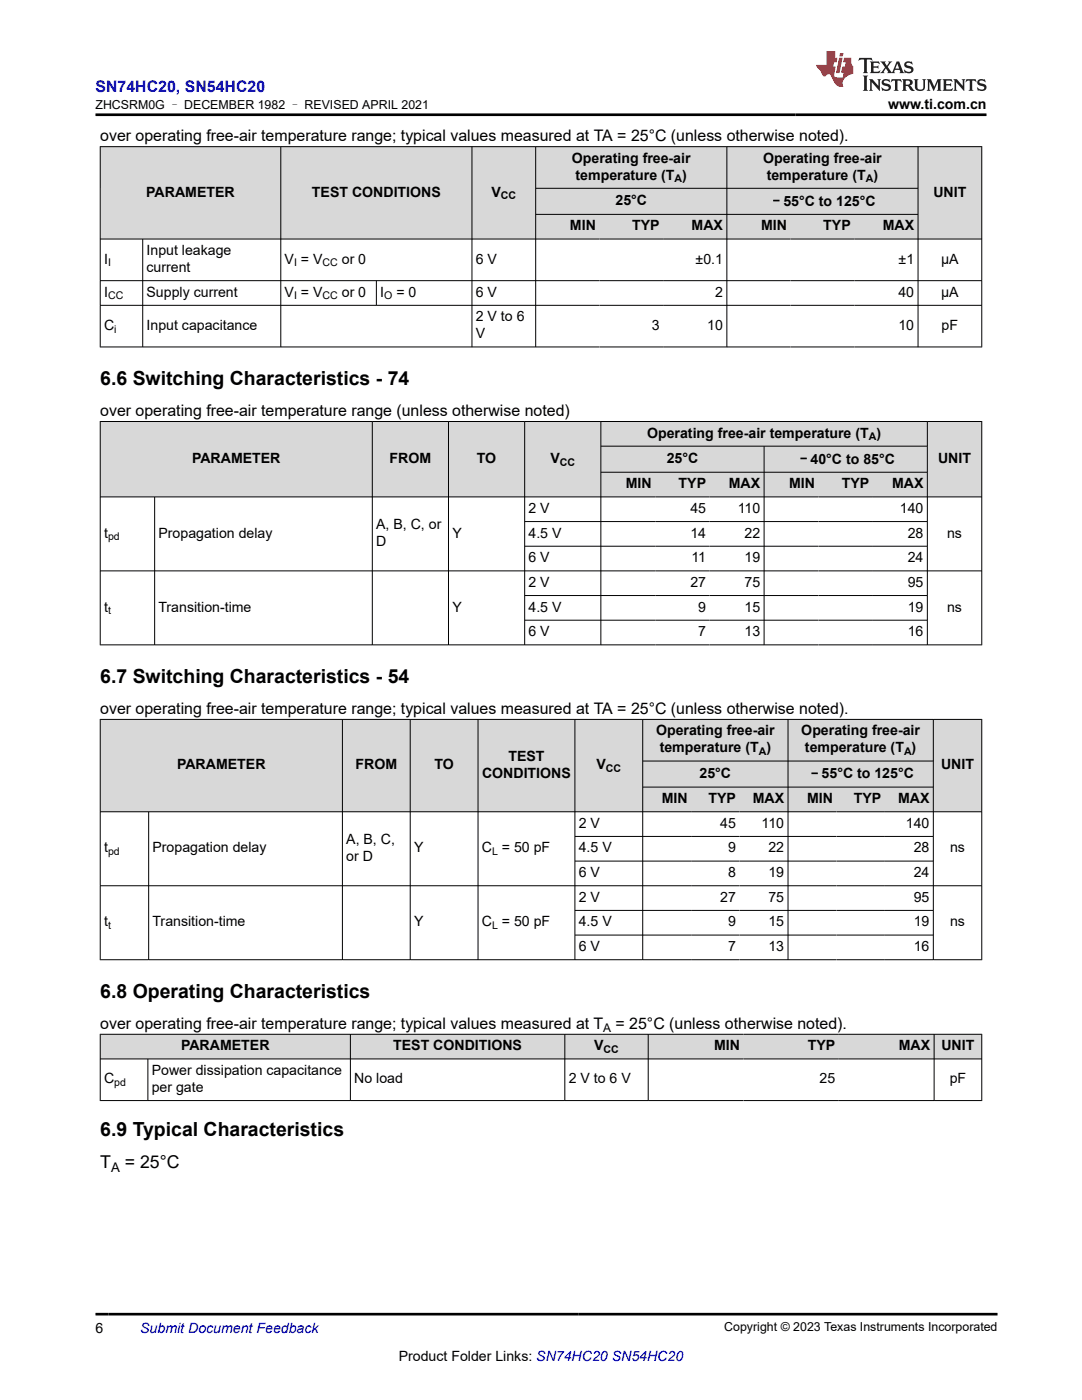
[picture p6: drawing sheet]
<svg xmlns="http://www.w3.org/2000/svg" width="216mm" height="279mm" viewBox="0 0 216 279" stroke-linecap="round" stroke-linejoin="round" font-family="sans-serif">
<g fill="#d8d8d8">
<path d="M20 29.3h175.9v8.3h-175.9z" fill-rule="evenodd"/>
<path d="M20.1 29.3h35.9v18.3h-35.9z" fill-rule="evenodd"/>
<path d="M56.1 29.3h38v18.3h-38z" fill-rule="evenodd"/>
<path d="M94.2 29.3h12.6v18.3h-12.6z" fill-rule="evenodd"/>
<path d="M107 29.3h38v8.2h-38z" fill-rule="evenodd"/>
<path d="M145.1 29.3h38v8.2h-38z" fill-rule="evenodd"/>
<path d="M183.2 29.3h12.6v18.3h-12.6z" fill-rule="evenodd"/>
<path d="M107 37.6h38v5.1h-38z" fill-rule="evenodd"/>
<path d="M145.1 37.6h38v5.1h-38z" fill-rule="evenodd"/>
<path d="M107 42.8h12.6v4.8h-12.6z" fill-rule="evenodd"/>
<path d="M119.6 42.8h12.7v4.8h-12.7z" fill-rule="evenodd"/>
<path d="M132.3 42.8h12.7v4.8h-12.7z" fill-rule="evenodd"/>
<path d="M145.1 42.8h12.7v4.8h-12.7z" fill-rule="evenodd"/>
<path d="M157.8 42.8h12.7v4.8h-12.7z" fill-rule="evenodd"/>
<path d="M170.5 42.8h12.6v4.8h-12.6z" fill-rule="evenodd"/>
</g>
<g fill="none" stroke="#000" stroke-width=".2">
<path d="M19.9 29.3h176.1M20 29.2v40.1M56 29.2v40.1M94.2 29.2v40.1M106.9 29.2v40.1M106.9 37.6h76.3M145 29.2v40.1M183.2 29.2v40.1M195.9 29.2v40.1M19.9 47.7h176.1M19.9 56h176.1M28.5 47.7v21.6"/>
<path d="M75.1 56v5M106.9 42.8h76.3M19.9 60.9h176.1M19.9 69.2h176.1"/>
</g>
<g fill="#d8d8d8">
<path d="M20 84.1h175.9v4.9h-175.9z" fill-rule="evenodd"/>
<path d="M20.1 84.2h54.1v14.9h-54.1z" fill-rule="evenodd"/>
<path d="M74.4 84.2h15v14.9h-15z" fill-rule="evenodd"/>
<path d="M89.6 84.2h15v14.9h-15z" fill-rule="evenodd"/>
<path d="M104.8 84.2h15v14.9h-15z" fill-rule="evenodd"/>
<path d="M120 84.2h65v4.8h-65z" fill-rule="evenodd"/>
<path d="M185.1 84.2h10.7v14.9h-10.7z" fill-rule="evenodd"/>
<path d="M120 89.1h32.4v5.1h-32.4z" fill-rule="evenodd"/>
<path d="M152.5 89.1h32.5v5.1h-32.5z" fill-rule="evenodd"/>
<path d="M120 94.3h10.8v4.8h-10.8z" fill-rule="evenodd"/>
<path d="M130.8 94.3h10.8v4.8h-10.8z" fill-rule="evenodd"/>
<path d="M141.6 94.3h10.8v4.8h-10.8z" fill-rule="evenodd"/>
<path d="M152.5 94.3h10.8v4.8h-10.8z" fill-rule="evenodd"/>
<path d="M163.3 94.3h10.9v4.8h-10.9z" fill-rule="evenodd"/>
<path d="M174.2 94.3h10.8v4.8h-10.8z" fill-rule="evenodd"/>
</g>
<g fill="none" stroke="#000" stroke-width=".2">
<path d="M19.9 84.1h176.1M19.9 99.2h176.1M20 84.1v44.7M30.9 99.2v29.6M74.3 84.1v44.7M89.5 84.1v44.7M104.7 84.1v44.7M119.9 84.1v44.7M119.9 89h65.2M119.9 94.2h65.2M152.5 89v39.8M185 84.1v44.7"/>
<path d="M195.9 84.1v44.7M19.9 113.9h176.1M104.7 104.1h80.4M104.7 109h80.4M104.7 118.9h80.4M19.9 128.7h176.1M104.7 123.8h80.4"/>
</g>
<g fill="#d8d8d8">
<path d="M20 143.6h175.9v8.3h-175.9z" fill-rule="evenodd"/>
<path d="M20.1 143.6h48.2v18.3h-48.2z" fill-rule="evenodd"/>
<path d="M68.4 143.6h13.4v18.3h-13.4z" fill-rule="evenodd"/>
<path d="M81.9 143.6h13.4v18.3h-13.4z" fill-rule="evenodd"/>
<path d="M95.4 143.6h19.3v18.3h-19.3z" fill-rule="evenodd"/>
<path d="M114.8 143.6h13.4v18.3h-13.4z" fill-rule="evenodd"/>
<path d="M128.3 143.6h28.9v8.2h-28.9z" fill-rule="evenodd"/>
<path d="M157.3 143.6h28.9v8.2h-28.9z" fill-rule="evenodd"/>
<path d="M186.3 143.6h9.5v18.3h-9.5z" fill-rule="evenodd"/>
<path d="M128.3 151.9h28.9v5.1h-28.9z" fill-rule="evenodd"/>
<path d="M157.3 151.9h28.9v5.1h-28.9z" fill-rule="evenodd"/>
<path d="M128.3 157.1h9.6v4.8h-9.6z" fill-rule="evenodd"/>
<path d="M137.9 157.1h9.7v4.8h-9.7z" fill-rule="evenodd"/>
<path d="M147.6 157.1h9.6v4.8h-9.6z" fill-rule="evenodd"/>
<path d="M157.3 157.1h9.6v4.8h-9.6z" fill-rule="evenodd"/>
<path d="M166.9 157.1h9.7v4.8h-9.7z" fill-rule="evenodd"/>
<path d="M176.6 157.1h9.6v4.8h-9.6z" fill-rule="evenodd"/>
</g>
<g fill="none" stroke="#000" stroke-width=".2">
<path d="M19.9 143.6h176.1M20 143.5v48.1M68.3 143.5v48.1M81.9 143.5v48.1M95.4 143.5v48.1M114.7 143.5v48.1M128.2 143.5v48.1M128.2 151.9h58.1M128.2 157.1h58.1M157.2 143.5v48.1M186.2 143.5v48.1M195.9 143.5v48.1"/>
<path d="M19.9 162h176.1M19.9 176.8h176.1M29.7 162v29.6M114.7 166.9h71.6M114.7 171.8h71.6M19.9 191.5h176.1M114.7 181.7h71.6M114.7 186.6h71.6"/>
</g>
<g fill="#d8d8d8">
<path d="M20 206.4h175.9v4.9h-175.9z" fill-rule="evenodd"/>
<path d="M20.1 206.5h49.8v4.8h-49.8z" fill-rule="evenodd"/>
<path d="M70 206.5h42.6v4.8h-42.6z" fill-rule="evenodd"/>
<path d="M112.8 206.5h16.5v4.8h-16.5z" fill-rule="evenodd"/>
<path d="M129.4 206.5h19v4.8h-19z" fill-rule="evenodd"/>
<path d="M148.4 206.5h19v4.8h-19z" fill-rule="evenodd"/>
<path d="M167.4 206.5h18.9v4.8h-18.9z" fill-rule="evenodd"/>
<path d="M186.5 206.5h9.3v4.8h-9.3z" fill-rule="evenodd"/>
</g>
<path d="M19.9 206.4h176.1M19.9 211.3h176.1M19.9 219.6h176.1M20 206.4v13.3M29.5 211.3v8.4M69.9 206.4v13.3M112.7 206.4v13.3M129.3 206.4v13.3M186.4 206.4v13.3M195.9 206.4v13.3" fill="none" stroke="#000" stroke-width=".2"/>
<path d="M171.5 11.6l-.2 .5 .5-.2h.6v.1v2.2l-.2 .4h1l-.2-.4v-2.2v-.1h.5l.6 .2-.2-.5zM173.6 12.3l.2 .4v1.5l-.2 .4h1.9l.1-.6a1.08 1.08 0 0 1-1.3 .2v-.7h.6l.4 .2v-.7l-.4 .2h-.6v-.5l.2-.2a1 1 0 0 1 1 .3l-.1-.5zM175.7 12.3l.9 1.1-1 1.2h.9l-.2-.2 .5-.8 .4 .8-.2 .2h1.6l-.2-.2 .2-.5h.9l.1 .5-.1 .2h.9l-.2-.3-.8-2h-.5l-.9 2.2-.9-1.1 .9-1.1h-.8l.2 .2-.4 .6-.4-.6 .2-.2zM179 12.7l.4 1h-.7zM180.7 12.4a.65 .65 0 0 0-.2 .7 .65 .65 0 0 0 .6 .5l.6 .1 .1 .3a.79 .79 0 0 1-.7 .4 .79 .79 0 0 1-.7-.5l.1 .7 .2-.1a.93 .93 0 0 0 1.1 .1 .93 .93 0 0 0 .4-1 1.46 1.46 0 0 0-1.2-.6l-.1-.3a1.09 1.09 0 0 1 1.2 .2l-.2-.6-.1 .1-.5-.2zM172.2 15.1l.2 .4v2.2l-.2 .4h1l-.2-.4v-2.2l.2-.4zM173.4 15.8l.2 .4v1.5l-.2 .4h.8l-.3-.4 .1-1.3 1.6 1.8v-2l.2-.4h-.7l.1 .2 .1 1.1-1.2-1.3zM176.2 15.9a.65 .65 0 0 0-.2 .8 .65 .65 0 0 0 .6 .4l.6 .2 .1 .2a.79 .79 0 0 1-.7 .4 .79 .79 0 0 1-.7-.5l.1 .7 .2-.1a.93 .93 0 0 0 1.1 .1 .93 .93 0 0 0 .4-.9 1.46 1.46 0 0 0-1.2-.6l-.1-.4a1.09 1.09 0 0 1 1.2 .2l-.1-.6-.2 .1-.5-.1zM177.9 15.8l-.1 .6a.63 .63 0 0 1 .8-.3v1.6l-.3 .4h1l-.2-.4v-1.6a.66 .66 0 0 1 .8 .3l-.1-.6zM180 15.8l.2 .4v1.5l-.2 .4h1l-.2-.2-.1-.7h.5l.1 .2a.79 .79 0 0 0 1.2 .6l-1-.9a.61 .61 0 0 0 .6-.6 .61 .61 0 0 0-.5-.7zM180.8 16.1h.1a.47 .47 0 0 1 .5 .1 .47 .47 0 0 1 .1 .5l-.1 .1-.7 .1zM182.3 15.8l.2 .2a2.27 2.27 0 0 0 .4 2 1.04 1.04 0 0 0 1.7-.7v-1.3l.2-.2h-.8l.2 .4v1.1a.6 .6 0 0 1-.6 .6 .6 .6 0 0 1-.6-.6v-1.1l.3-.4zM184.9 15.8l.2 .4v1.5l-.2 .4h.8l-.3-.4v-1.4l.9 1.9 .9-1.9v1.4l-.3 .4h1l-.2-.4v-1.5l.2-.4h-.8l-.7 1.5-.6-1.5zM188.1 15.8l.2 .4v1.5l-.2 .4h1.9l.1-.6a1.09 1.09 0 0 1-1.3 .2v-.7h.6l.4 .2v-.6l-.4 .2h-.6v-.6l.2-.1a1.01 1.01 0 0 1 1 .3l-.1-.6zM190.2 15.8l.3 .4v1.5l-.3 .4h.8l-.2-.4v-1.3l1.6 1.8v-2l.2-.4h-.7l.2 .2v1.1l-1.2-1.3zM192.8 15.8l-.1 .6a.63 .63 0 0 1 .8-.3v1.6l-.3 .4h1l-.2-.4v-1.6a.66 .66 0 0 1 .8 .3l-.1-.6zM195.2 15.9a.65 .65 0 0 0-.2 .8 .65 .65 0 0 0 .6 .4l.6 .2 .2 .2a.79 .79 0 0 1-.7 .4 .79 .79 0 0 1-.7-.5l.1 .7 .2-.1a.93 .93 0 0 0 1 .1 .93 .93 0 0 0 .5-.9 1.46 1.46 0 0 0-1.3-.6v-.4a1.09 1.09 0 0 1 1.2 .2l-.2-.6-.2 .1-.5-.1z" fill="#231f20"/>
<path d="M164.9 10.2v2.8h-2l.1 .3 .8 1a.95 .95 0 0 0 1 .9 .59 .59 0 0 1 .5-.4 .59 .59 0 0 1 .5 .4l.4 .7a1.59 1.59 0 0 0 2.1 1.4 1.61 1.61 0 0 1 1-2.3l1-.3-.1-1.5a1.59 1.59 0 0 1-.3-1.7h-1.5l-.2 .9h.6l-.2 .9h-.5l-.2 1v.2l.4 .1-.1 .9h-.7a.73 .73 0 0 1-1-.7l.3-1.5h-.5l.1-.9h.5l.2-.9h-.5v-1.3zM167.4 11.5l-.6 3.1h.7l.6-3.1zM167.6 10.6l-.1 .6h.7l.1-.6z" fill="#ed1c24"/>
<path d="M19.1 22.9h177.8M19.1 262.3h179.9" fill="none" stroke="#000" stroke-width=".53"/>
<g font-size="3.9">
<text x="20" y="76.8">6.6 Switching Characteristics - 74</text>
<text x="20" y="136.3">6.7 Switching Characteristics - 54</text>
<text x="20" y="199.1">6.8 Operating Characteristics</text>
<text x="20" y="226.7">6.9 Typical Characteristics</text>
</g>
<g font-size="3.5">
<text x="20" y="233.2">T</text>
<text x="24.9" y="233.2">= 25°C</text>
</g>
<text font-size="3.2" fill="#00f" x="19.1" y="18.3">SN74HC20, SN54HC20</text>
<g font-size="3.2">
<text x="20" y="28.1">over operating free-air temperature range; typical values measured at TA = 25°C (unless otherwise noted).</text>
<text x="20" y="83">over operating free-air temperature range (unless otherwise noted)</text>
<text x="20" y="142.4">over operating free-air temperature range; typical values measured at TA = 25°C (unless otherwise noted).</text>
<text x="20" y="205.3">over operating free-air temperature range; typical values measured at T</text>
<text x="122.8" y="205.3">= 25°C (unless otherwise noted).</text>
</g>
<g font-size="2.8">
<text x="177.2" y="21.7">www.ti.com.cn</text>
<text x="114.1" y="32.5">Operating free-air</text>
<text x="114.8" y="35.8">temperature (T )</text>
<text x="152.3" y="32.5">Operating free-air</text>
<text x="153" y="35.8">temperature (T )</text>
<text x="29.2" y="39.2">PARAMETER</text>
<text x="62.2" y="39.2">TEST CONDITIONS</text>
<text x="98.1" y="39.2">V</text>
<text x="122.8" y="40.9">25°C</text>
<text x="153.5" y="41.1">–55°C to 125°C</text>
<text x="186.3" y="39.2">UNIT</text>
<text x="113.7" y="46">MIN</text>
<text x="126.1" y="46">TYP</text>
<text x="138" y="46">MAX</text>
<text x="151.9" y="46">MIN</text>
<text x="164.3" y="46">TYP</text>
<text x="176.1" y="46">MAX</text>
<text x="20.8" y="52.6">I</text>
<text x="29.2" y="50.9">Input leakage</text>
<text x="56.8" y="52.6">V = V</text>
<text x="68.2" y="52.6">or 0</text>
<text x="94.9" y="52.6">6 V</text>
<text x="138.8" y="52.6">±0.1</text>
<text x="179.3" y="52.6">±1</text>
<text x="187.8" y="52.6">µA</text>
<text x="20.8" y="59.2">I</text>
<text x="29.2" y="54.3">current</text>
<text x="29.2" y="59.2">Supply current</text>
<text x="56.8" y="59.2">V = V</text>
<text x="68.2" y="59.2">or 0</text>
<text x="75.9" y="59.2">I</text>
<text x="79.1" y="59.2">= 0</text>
<text x="94.9" y="59.2">6 V</text>
<text x="142.7" y="59.2">2</text>
<text x="179.3" y="59.2">40</text>
<text x="187.8" y="59.2">µA</text>
<text x="20.8" y="65.8">C</text>
<text x="29.2" y="65.8">Input capacitance</text>
<text x="94.9" y="64.1">2 V to 6</text>
<text x="130" y="65.8">3</text>
<text x="141.1" y="65.8">10</text>
<text x="179.3" y="65.8">10</text>
<text x="187.9" y="65.8">pF</text>
<text x="94.9" y="67.5">V</text>
<text x="129.1" y="87.3">Operating free-air temperature (T )</text>
<text x="38.3" y="92.4">PARAMETER</text>
<text x="77.7" y="92.4">FROM</text>
<text x="95.2" y="92.4">TO</text>
<text x="109.8" y="92.4">V</text>
<text x="133" y="92.4">25°C</text>
<text x="158.9" y="92.5">–40°C to 85°C</text>
<text x="187.2" y="92.4">UNIT</text>
<text x="124.9" y="97.4">MIN</text>
<text x="135.4" y="97.4">TYP</text>
<text x="145.4" y="97.4">MAX</text>
<text x="157.4" y="97.4">MIN</text>
<text x="168" y="97.4">TYP</text>
<text x="178" y="97.4">MAX</text>
<text x="20.8" y="107.3">t</text>
<text x="31.6" y="107.3">Propagation delay</text>
<text x="75.1" y="105.6">A, B, C, or</text>
<text x="90.3" y="107.3">Y</text>
<text x="105.5" y="102.4">2 V</text>
<text x="105.5" y="107.3">4.5 V</text>
<text x="137.8" y="102.4">45</text>
<text x="137.8" y="107.3">14</text>
<text x="147.2" y="102.4">110</text>
<text x="148.6" y="107.3">22</text>
<text x="179.6" y="102.4">140</text>
<text x="181.1" y="107.3">28</text>
<text x="189" y="107.3">ns</text>
<text x="75.1" y="109">D</text>
<text x="105.5" y="112.2">6 V</text>
<text x="138" y="112.2">11</text>
<text x="148.6" y="112.2">19</text>
<text x="181.1" y="112.2">24</text>
<text x="105.5" y="117.1">2 V</text>
<text x="137.8" y="117.1">27</text>
<text x="148.6" y="117.1">75</text>
<text x="181.1" y="117.1">95</text>
<text x="20.8" y="122">t</text>
<text x="31.6" y="122">Transition-time</text>
<text x="90.3" y="122">Y</text>
<text x="105.5" y="122">4.5 V</text>
<text x="139.3" y="122">9</text>
<text x="148.6" y="122">15</text>
<text x="181.1" y="122">19</text>
<text x="189" y="122">ns</text>
<text x="105.5" y="127">6 V</text>
<text x="139.3" y="127">7</text>
<text x="148.6" y="127">13</text>
<text x="181.1" y="127">16</text>
<text x="130.9" y="146.8">Operating free-air</text>
<text x="159.9" y="146.8">Operating free-air</text>
<text x="35.3" y="153.5">PARAMETER</text>
<text x="70.9" y="153.5">FROM</text>
<text x="86.7" y="153.5">TO</text>
<text x="96.2" y="155.2">CONDITIONS</text>
<text x="101.4" y="151.8">TEST</text>
<text x="119" y="153.5">V</text>
<text x="131.6" y="150.2">temperature (T )</text>
<text x="139.6" y="155.2">25°C</text>
<text x="160.6" y="150.2">temperature (T )</text>
<text x="161.1" y="155.4">–55°C to 125°C</text>
<text x="187.8" y="153.5">UNIT</text>
<text x="132" y="160.3">MIN</text>
<text x="141.4" y="160.3">TYP</text>
<text x="150.2" y="160.3">MAX</text>
<text x="161" y="160.3">MIN</text>
<text x="170.4" y="160.3">TYP</text>
<text x="179.2" y="160.3">MAX</text>
<text x="115.5" y="165.2">2 V</text>
<text x="143.7" y="165.2">45</text>
<text x="152" y="165.2">110</text>
<text x="180.8" y="165.2">140</text>
<text x="20.8" y="170.1">t</text>
<text x="30.4" y="170.1">Propagation delay</text>
<text x="69.1" y="168.4">A, B, C,</text>
<text x="69.1" y="171.8">or D</text>
<text x="82.6" y="170.1">Y</text>
<text x="96.2" y="170.1">C = 50 pF</text>
<text x="115.5" y="170.1">4.5 V</text>
<text x="145.3" y="170.1">9</text>
<text x="153.3" y="170.1">22</text>
<text x="182.3" y="170.1">28</text>
<text x="189.6" y="170.1">ns</text>
<text x="115.5" y="175">6 V</text>
<text x="115.5" y="180">2 V</text>
<text x="143.7" y="180">27</text>
<text x="145.3" y="175">8</text>
<text x="153.3" y="175">19</text>
<text x="153.3" y="180">75</text>
<text x="182.3" y="175">24</text>
<text x="182.3" y="180">95</text>
<text x="20.8" y="184.9">t</text>
<text x="30.4" y="184.9">Transition-time</text>
<text x="82.6" y="184.9">Y</text>
<text x="96.2" y="184.9">C = 50 pF</text>
<text x="115.5" y="184.9">4.5 V</text>
<text x="145.3" y="184.9">9</text>
<text x="153.3" y="184.9">15</text>
<text x="182.3" y="184.9">19</text>
<text x="189.6" y="184.9">ns</text>
<text x="115.5" y="189.8">6 V</text>
<text x="145.3" y="189.8">7</text>
<text x="153.3" y="189.8">13</text>
<text x="182.3" y="189.8">16</text>
<text x="36.1" y="209.6">PARAMETER</text>
<text x="78.5" y="209.6">TEST CONDITIONS</text>
<text x="118.6" y="209.6">V</text>
<text x="142.5" y="209.6">MIN</text>
<text x="161.2" y="209.6">TYP</text>
<text x="179.4" y="209.6">MAX</text>
<text x="187.9" y="209.6">UNIT</text>
<text x="30.3" y="214.5">Power dissipation capacitance</text>
<text x="20.8" y="216.2">C</text>
<text x="30.3" y="217.9">per gate</text>
<text x="70.7" y="216.2">No load</text>
<text x="113.5" y="216.2">2 V to 6 V</text>
<text x="163.5" y="216.2">25</text>
<text x="189.5" y="216.2">pF</text>
<text x="19.1" y="266">6</text>
<text x="79.6" y="271.7">Product Folder Links: SN74HC20 SN54HC20</text>
</g>
<text font-size="2.8" fill="#00f" x="28" y="266">Submit Document Feedback</text>
<text font-size="2.6" x="22.2" y="233.9">A</text>
<g font-size="2.5">
<text x="19.1" y="21.8">ZHCSRM0G – DECEMBER 1982 – REVISED APRIL 2021</text>
<text x="144.5" y="265.7">Copyright © 2023 Texas Instruments Incorporated</text>
</g>
<text font-size="2.4" x="120.4" y="205.9">A</text>
<g font-size="2.1">
<text x="99.9" y="39.8">CC</text>
<text x="134.6" y="36.4">A</text>
<text x="172.8" y="36.4">A</text>
<text x="21.6" y="53.2">I</text>
<text x="58.7" y="53.2">I</text>
<text x="64.4" y="53.2">CC</text>
<text x="21.6" y="59.8">CC</text>
<text x="58.7" y="59.8">I</text>
<text x="64.4" y="59.8">CC</text>
<text x="76.7" y="59.8">O</text>
<text x="22.8" y="66.4">i</text>
<text x="173.3" y="87.9">A</text>
<text x="111.7" y="92.9">CC</text>
<text x="21.6" y="107.8">pd</text>
<text x="21.6" y="122.6">t</text>
<text x="120.9" y="154.1">CC</text>
<text x="151.4" y="150.7">A</text>
<text x="180.4" y="150.7">A</text>
<text x="21.6" y="170.7">pd</text>
<text x="98.2" y="170.7">L</text>
<text x="21.6" y="185.4">t</text>
<text x="98.2" y="185.4">L</text>
<text x="120.4" y="210.2">CC</text>
<text x="22.8" y="216.8">pd</text>
</g>
</svg>
